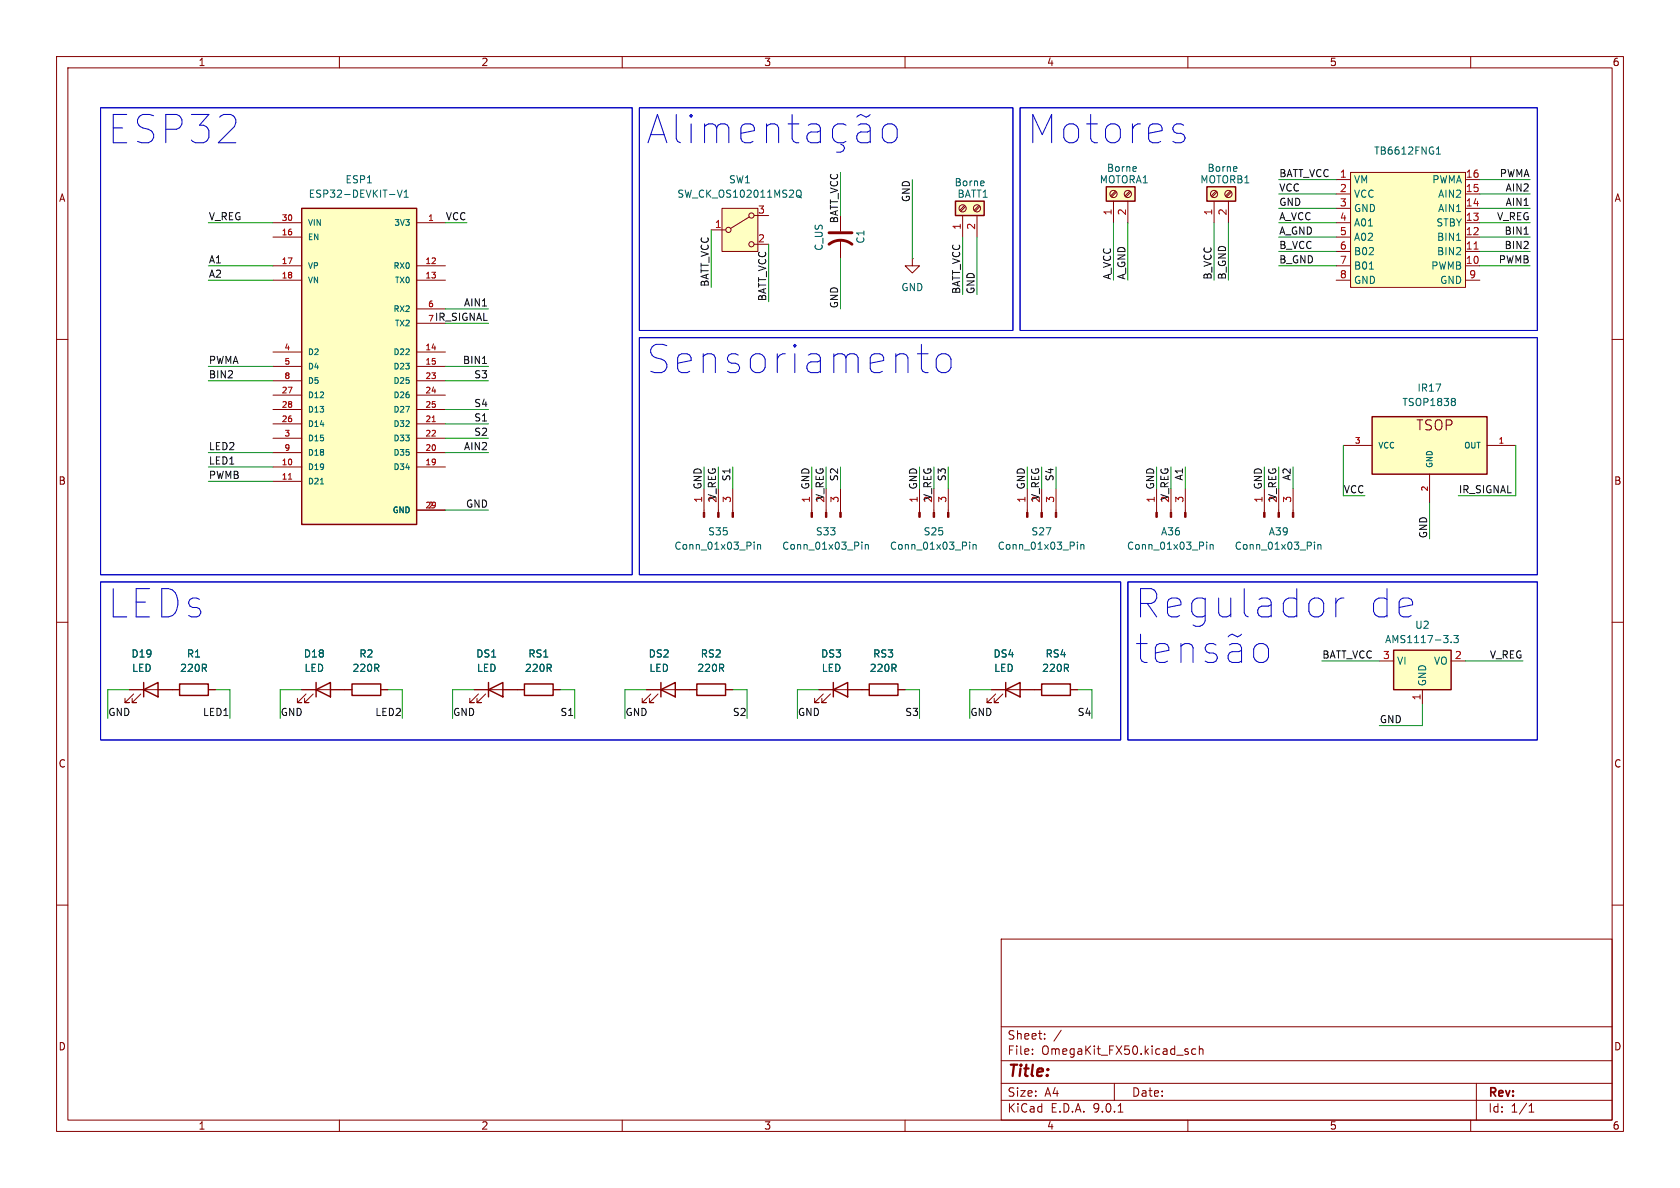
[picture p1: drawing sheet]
<svg xmlns="http://www.w3.org/2000/svg" width="297mm" height="210mm" viewBox="0 0 297 210" stroke-linecap="round" stroke-linejoin="round" font-family="sans-serif">
<g fill="none" stroke="#840000" stroke-width=".18">
<path d="M10 10h277v190h-277zM12 12h273v186h-273zM60 10v2M110 10v2M160 10v2M210 10v2M260 10v2M10 60h2M285 60h2M10 110h2M285 110h2M114.3 121.9h7.6"/>
<path d="M115.1 122.7l-1.6 1.5h.8h-.8v-.8M116.3 122.7l-1.5 1.5h.8h-.8v-.8M144.8 121.9h7.6M145.5 122.7l-1.5 1.5h.8h-.8v-.8M146.8 122.7l-1.5 1.5h.7h-.7v-.8M10 160h2M177 166h108v32h-108zM285 160h2M60 198v2M110 198v2M160 198v2M177 194.5h108"/>
<path d="M177 191.5h108M177 187.5h108M177 181.5h108M182.5 186.3v.1M182.5 185.5v.1M184.7 183.6v.1M184.7 182.8v.1M187.6 182.1l-1.3 2M197 191.5v3M197.7 196.6h.8M209.9 185.9l.2 .2-.2 .3M209.9 185.4l.1 .1"/>
<path d="M210 198v2M211.4 185.5l-.4-.1-.3 .3v.4l.1 .2h.6M212 185.5l.2-.1 .4 .1 .1 .9M212 184.9v1.5M260 198v2M261 191.5v6.5M270.3 196.6h.9M270.3 195.5l.4-.4v1.5"/>
</g>
<path d="M116.8 121.9l2.6-1.2v2.5zM116.8 120.7v2.5M147.3 121.9l2.6-1.2v2.5zM147.3 120.7v2.5" fill="none" stroke="#840000" stroke-width=".25"/>
<path d="M246.4 114.9h10.1v7h-10.1z" fill="#ffffc2"/>
<path d="M246.4 114.9h10.1v7h-10.1zM31.7 120.9h5.1v2h-5.1zM177.8 121.9l2.5-1.2v2.5zM177.8 120.7v2.5" fill="none" stroke="#840000" stroke-width=".25"/>
<path d="M143.5 86.4v4.2M146 86.4v4.2M148.6 86.4v4.2M243.8 116.8h2.6M256.5 116.8h2.6M30.5 121.9h1.2M36.8 121.9h1.3M175.3 121.9h7.6M176 122.7l-1.5 1.5h.8h-.8v-.8M177.3 122.7l-1.5 1.5h.7h-.7v-.8M251.5 121.9v2.6" fill="none" stroke="#840000" stroke-width=".18"/>
<path d="M152.4 95.8v.2M152.4 96.3v.8M153 96.3v.8M153 96.4l.2-.1h.3v.8M256.5 113.5v.1M257 112.3h.8l-.4 .5 .3 .1v.6l-.1 .1-.6-.1" fill="none" stroke="#006464" stroke-width=".18"/>
<g fill="#840000" stroke="#840000" stroke-width=".18">
<path d="M143.4 90.6h.2v.8h-.2z"/>
<path d="M145.9 90.6h.3v.8h-.3z"/>
<path d="M148.5 90.6h.2v.8h-.2z"/>
</g>
<path d="M53.3 36.8h20.4v55.9h-20.4z" fill="#ffffc2"/>
<path d="M53.3 36.8h20.4v55.9h-20.4zM25.4 121.9l2.5-1.2v2.5zM25.4 120.7v2.5M55.9 121.9l2.5-1.2v2.5zM55.9 120.7v2.5M62.2 120.9h5.1v2h-5.1zM86.4 121.9l2.5-1.2v2.5zM86.4 120.7v2.5M92.7 120.9h5.1v2h-5.1zM123.2 120.9h5.1v2h-5.1zM153.7 120.9h5v2h-5zM184.1 120.9h5.1v2h-5.1z" fill="none" stroke="#840000" stroke-width=".25"/>
<g fill="none" stroke="#840000" stroke-width=".18">
<path d="M48.3 39.4h5M73.7 39.4h5M48.3 41.9h5M48.3 47h5M48.3 49.5h5M73.7 47h5M73.7 49.5h5M73.7 54.6h5M73.7 57.2h5M48.3 62.2h5M48.3 64.8h5M48.3 67.3h5"/>
<path d="M48.3 69.9h5M48.3 72.4h5M48.3 74.9h5M48.3 77.5h5M73.7 62.2h5M73.7 64.8h5M73.7 67.3h5M73.7 69.9h5M73.7 72.4h5M73.7 74.9h5M73.7 77.5h5M48.3 80h5"/>
<path d="M48.3 82.6h5M48.3 85.1h5M73.7 80h5M73.7 82.6h5M73.7 90.2h5M204.5 86.4v4.2M207 86.4v4.2M209.5 86.4v4.2M223.5 86.4v4.2M226.1 86.4v4.2M228.6 86.4v4.2M22.9 121.9h7.6"/>
<path d="M23.6 122.7l-1.5 1.5h.8h-.8v-.8M24.9 122.7l-1.5 1.5h.7h-.7v-.8M53.3 121.9h8.9M54.1 122.7l-1.5 1.5h.7h-.7v-.8M55.4 122.7l-1.6 1.5h.8h-.8v-.8M67.3 121.9h1.3M83.8 121.9h8.9M84.6 122.7l-1.5 1.5h.7h-.7v-.8M85.9 122.7l-1.6 1.5h.8h-.8v-.8M97.8 121.9h1.3M121.9 121.9h1.3M128.3 121.9h1.2"/>
<path d="M152.4 121.9h1.3M158.7 121.9h1.3M182.9 121.9h1.2M189.2 121.9h1.3"/>
</g>
<path d="M70.2 33.6l.5 1.3 .4-1.3M71.5 34.9h.7M71.5 34l.3-.4v1.3M56.6 85.6h.6M213.3 95.8v.2M213.3 96.3v.8M213.9 96.4l.2-.1h.3l.1 .8M213.9 96.3v.8M232.4 95.8v.2M232.4 96.3v.8M233 96.3v.8M233 96.4l.2-.1h.3v.8" fill="none" stroke="#006464" stroke-width=".18"/>
<path d="M76.4 74.5h.6M51 84.7h.6" fill="none" stroke="#a90000" stroke-width=".18"/>
<g fill="#840000" stroke="#840000" stroke-width=".18">
<path d="M223.4 90.6h.2v.8h-.2z"/>
<path d="M225.9 90.6h.3v.8h-.3z"/>
<path d="M228.5 90.6h.2v.8h-.2z"/>
<path d="M204.3 90.6h.3v.8h-.3z"/>
<path d="M206.9 90.6h.2v.8h-.2z"/>
<path d="M209.4 90.6h.3v.8h-.3z"/>
</g>
<path d="M213.4 33h5v2.6h-5z" fill="#ffffc2"/>
<path d="M213.4 33h5v2.6h-5z" fill="none" stroke="#840000" stroke-width=".25"/>
<g fill="none" stroke="#840000" stroke-width=".18">
<path d="M214.6 35.6v3.8M215 33.8l-.9 .8M215.1 34l-.8 .8M217.2 35.6v3.8M217.5 33.8l-.8 .8M217.7 34l-.9 .8"/>
<circle cx="214.6" cy="34.3" r=".63"/>
<circle cx="217.2" cy="34.3" r=".63"/>
</g>
<path d="M218.6 29.5l.1 .3-.6 .1" fill="none" stroke="#006464" stroke-width=".18"/>
<path d="M238.8 30.5h20.3v20.3h-20.3z" fill="#ffffc2"/>
<g fill="none" stroke="#840000" stroke-width=".18">
<path d="M236.2 31.8h2.6M236.2 34.3h2.6M236.2 36.8h2.6M236.2 39.4h2.6M238.8 30.5h20.3v20.3h-20.3zM259.1 31.8h2.5M259.1 34.3h2.5M259.1 36.8h2.5M259.1 39.4h2.5M236.2 41.9h2.6M236.2 44.5h2.6M236.2 47h2.6"/>
<path d="M236.2 49.5h2.6M259.1 41.9h2.5M259.1 44.5h2.5M259.1 47h2.5M259.1 49.5h2.5"/>
</g>
<path d="M253.9 27.2h.8M253.9 26.3l.4-.3v1.2M242.1 47.6h.7M257.5 42.5h.7" fill="none" stroke="#006464" stroke-width=".18"/>
<path d="M260.6 44h.7" fill="none" stroke="#a90000" stroke-width=".18"/>
<path d="M195.6 33h5.1v2.6h-5.1z" fill="#ffffc2"/>
<path d="M195.6 33h5.1v2.6h-5.1z" fill="none" stroke="#840000" stroke-width=".25"/>
<g fill="none" stroke="#840000" stroke-width=".18">
<path d="M196.8 35.6v3.8M197.2 33.8l-.9 .8M197.4 34l-.9 .8M199.4 35.6v3.8M199.7 33.8l-.8 .8M199.9 34l-.8 .8M124.5 86.4v4.2M127 86.4v4.2M129.5 86.4v4.2M162.6 86.4v4.2M165.1 86.4v4.2M167.6 86.4v4.2"/>
<path d="M181.6 86.4v4.2M184.1 86.4v4.2M186.7 86.4v4.2"/>
<circle cx="196.8" cy="34.3" r=".63"/>
<circle cx="199.4" cy="34.3" r=".63"/>
</g>
<g fill="none" stroke="#006464" stroke-width=".18">
<path d="M200.8 29.5l.1 .3-.6 .1M133.3 95.8v.2M133.3 96.3v.8M133.9 96.4l.2-.1h.3l.1 .8M133.9 96.3v.8M171.4 95.8v.2M171.4 96.3v.8M172 96.4l.2-.1h.3l.1 .8M172 96.3v.8M190.5 95.8v.2M190.5 96.3v.8M191.1 96.3v.8"/>
<path d="M191.1 96.4l.2-.1h.3v.8"/>
</g>
<g fill="#840000" stroke="#840000" stroke-width=".18">
<path d="M181.5 90.6h.2v.8h-.2z"/>
<path d="M184 90.6h.3v.8h-.3z"/>
<path d="M186.6 90.6h.2v.8h-.2z"/>
<path d="M124.3 90.6h.3v.8h-.3z"/>
<path d="M126.9 90.6h.2v.8h-.2z"/>
<path d="M129.4 90.6h.3v.8h-.3z"/>
<path d="M162.4 90.6h.3v.8h-.3z"/>
<path d="M165 90.6h.2v.8h-.2z"/>
<path d="M167.5 90.6h.3v.8h-.3z"/>
</g>
<path d="M242.6 73.7h20.3v10.1h-20.3z" fill="#ffffc2"/>
<path d="M242.6 73.7h20.3v10.1h-20.3z" fill="none" stroke="#840000" stroke-width=".25"/>
<path d="M161.3 45.7v1.3h1.3l-1.3 1.3-1.3-1.3h1.3M161.3 45.7h.1M237.5 78.7h5.1M262.9 78.7h5.1M252.7 83.8v5.1" fill="none" stroke="#840000" stroke-width=".18"/>
<path d="M257.1 70.4l.2 .3-.2 .3 .2 .2v.3l-.2 .2" fill="none" stroke="#006464" stroke-width=".18"/>
<path d="M168.9 35.6h5.1v2.5h-5.1z" fill="#ffffc2"/>
<path d="M168.9 35.6h5.1v2.5h-5.1z" fill="none" stroke="#840000" stroke-width=".25"/>
<g fill="none" stroke="#840000" stroke-width=".18">
<path d="M170.2 38.1v3.8M170.5 36.3l-.8 .9M170.7 36.5l-.9 .9M172.7 38.1v3.8M173.1 36.3l-.9 .9M173.2 36.5l-.8 .9"/>
<circle cx="170.2" cy="36.8" r=".63"/>
<circle cx="172.7" cy="36.8" r=".63"/>
</g>
<path d="M173.9 32.1l.1 .2-.6 .1" fill="none" stroke="#006464" stroke-width=".18"/>
<path d="M127.6 36.8h6.4v7.7h-6.4z" fill="#ffffc2"/>
<g fill="none" stroke="#840000" stroke-width=".18">
<path d="M127.6 36.8h6.4v7.7h-6.4zM132.5 38.4l-3.3 2M133.3 38.1h2.6M148.6 38.1v2.8M125.7 40.6h2.6M133.3 43.2h2.6M148.6 42.4v3.3M22.9 121.9h2.5M27.9 121.9h3.8M36.8 121.9h1.3M53.3 121.9h2.6M58.4 121.9h3.8"/>
<path d="M67.3 121.9h1.3M83.8 121.9h2.6M88.9 121.9h3.8M97.8 121.9h1.3M114.3 121.9h2.5M119.4 121.9h3.8M128.3 121.9h1.2M144.8 121.9h2.5M149.9 121.9h3.8M158.7 121.9h1.3M175.3 121.9h2.5M180.3 121.9h3.8"/>
<path d="M189.2 121.9h1.3"/>
<circle cx="132.8" cy="38.1" r=".46"/>
<circle cx="128.8" cy="40.6" r=".46"/>
<circle cx="132.8" cy="43.2" r=".46"/>
</g>
<path d="M140.8 33.8l.3-.2a.43 .43 0 0 1 .5 .4v.4a.43 .43 0 0 1-.3 .5 .43 .43 0 0 1-.5-.2M141 34.6l.7 .4" fill="none" stroke="#006464" stroke-width=".18"/>
<path d="M146.6 43.2a3.3 3.3 0 0 1 4 0M146.6 41.1h4" fill="none" stroke="#840000" stroke-width=".51"/>
<path d="M269.4 41.4h.8M85.3 64.3h.7" fill="none" stroke="#0f0f0f" stroke-width=".18"/>
<g fill="none" stroke="#009600" stroke-width=".18">
<path d="M36.8 39.4h11.5M78.7 39.4h3.8M148.6 30.5v7.6M161.3 31.8v13.9M196.8 39.4v10.1M199.4 39.4v10.1M214.6 39.4v10.1M217.2 39.4v10.1M226.1 36.8h10.1M226.1 31.8h10.1M226.1 34.3h10.1M226.1 39.4h10.1"/>
<path d="M261.6 36.8h8.9M261.6 31.8h8.9M261.6 34.3h8.9M261.6 39.4h8.9M36.8 47h11.5M36.8 49.5h11.5M78.7 57.2h7.7M78.7 54.6h7.7M125.7 40.6v10.2M135.9 43.2v10.1M148.6 45.7v8.9M170.2 41.9v10.2"/>
<path d="M172.7 41.9v10.2M226.1 41.9h10.1M226.1 44.5h10.1M226.1 47h10.1M261.6 41.9h8.9M261.6 44.5h8.9M261.6 47h8.9M36.8 67.3h11.5M36.8 64.8h11.5M78.7 74.9h7.7M78.7 72.4h7.7M78.7 67.3h7.7"/>
<path d="M78.7 64.8h7.7M78.7 77.5h7.7M237.5 78.7v8.9h3.8M268 78.7v8.9h-10.2M36.8 82.6h11.5M36.8 85.1h11.5M36.8 80h11.5M78.7 80h7.7M78.7 90.2h7.7M124.5 82.6v3.8M127 82.6v3.8M129.5 82.6v3.8"/>
<path d="M143.5 82.6v3.8M146 82.6v3.8M148.6 82.6v3.8M162.6 82.6v3.8M165.1 82.6v3.8M167.6 82.6v3.8M181.6 82.6v3.8M184.1 82.6v3.8M186.7 82.6v3.8M204.5 82.6v3.8M207 82.6v3.8M209.5 82.6v3.8"/>
<path d="M223.5 82.6v3.8M226.1 82.6v3.8M228.6 82.6v3.8M252.7 88.9v6.4M233.7 116.8h10.1M259.1 116.8h10.1M22.9 121.9h-3.9v5.1M38.1 121.9h2.5v5.1M53.3 121.9h-3.8v5.1M68.6 121.9h2.5v5.1M83.8 121.9h-3.8v5.1M99.1 121.9h2.5v5.1"/>
<path d="M114.3 121.9h-3.8v5.1M129.5 121.9h2.6v5.1M144.8 121.9h-3.8v5.1M160 121.9h2.6v5.1M175.3 121.9h-3.9v5.1M190.5 121.9h2.5v5.1M251.5 124.5v3.8h-7.7"/>
</g>
<g fill="none" stroke="#0000c2" stroke-width=".18">
<path d="M17.8 19.1h94v82.5h-94zM113 19.1h66.1v39.3h-66.1zM180.3 19.1h91.5v39.3h-91.5zM114.6 25.2l1.6-5 1.7 5M115 23.8h2.4M119.6 20.2v4.3l.2 .5 .5 .2M122.2 20.2v.5M122.2 21.9v3.3M122.2 20.2l-.3 .3 .3 .2M122.2 20.2l.2 .3-.2 .2M124.6 21.9v3.3M124.6 22.4a1.24 1.24 0 0 1 2.1 .2"/>
<path d="M126.7 22.6l.2-.5 .5-.2h.7l.5 .2 .2 .5v2.6M126.7 22.6v2.6M131 23.6l2.4-.5v-.5l-.3-.5-.4-.2h-1l-.5 .2-.2 .5v1.9l.2 .5 .5 .2h1l.4-.2M135.5 22.4a1.24 1.24 0 0 1 2.2 .2v2.6M135.5 21.9v3.3M139.3 21.9h1.9M140 20.2v4.3l.3 .5 .4 .2h.5M142.9 22.1l.5-.2h.9l.5 .2 .2 .5v2.6M145 23.1l-.4 .2h-1.2a.98 .98 0 0 0-.8 1 .98 .98 0 0 0 .8 .9h1.2l.4-.2M148.6 25.5l.5 .2 .2 .5-.2 .5-.5 .2h-.7M149.6 22.1l-.5-.2h-1l-.4 .2-.5 .8v1.4l.5 .7 .4 .2h1l.5-.2M151.7 22.1l.5-.2h.9l.5 .2 .2 .5v2.6"/>
<path d="M153.8 23.1l-.4 .2h-1.2a.98 .98 0 0 0-.8 1 .98 .98 0 0 0 .8 .9h1.2l.4-.2M153.8 20.2l-.7 .5-.9-.5-.7 .5M156.2 22.4a1.36 1.36 0 0 1 1.4-.5 1.36 1.36 0 0 1 1 1v1.4a1.36 1.36 0 0 1-1.3 1 1.36 1.36 0 0 1-1.3-1v-1.4zM208.1 21.9h.7l.4 .2M208.1 23.6h.7l.4 .2 .3 .7-.3 .5-.4 .2h-1M113 59.7h158.8v41.9h-158.8zM162.2 62.5h1.9M162.9 65.2l.2 .4 .5 .3h.5M165.7 63a1.36 1.36 0 0 1 1.4-.5 1.36 1.36 0 0 1 1 1v1.4a1.36 1.36 0 0 1-1.3 1 1.36 1.36 0 0 1-1.3-1v-1.4zM17.8 102.9h180.3v27.9h-180.3zM199.4 102.9h72.4v27.9h-72.4zM200.9 113.8h1.9"/>
<path d="M201.6 112.1v4.3l.3 .5 .4 .2h.5M204.3 115.4l2.3-.4v-.5l-.2-.5-.5-.2h-.9l-.5 .2-.2 .5v1.9l.2 .5 .5 .2h.9l.5-.2M208.8 114.2a1.24 1.24 0 0 1 2.1 .3v2.6M208.8 113.8v3.3M215 114l-.5-.2h-.7l-.5 .2-.2 .5 .2 .7 .5 .2h.7l.5 .3 .2 .4-.2 .8-.5 .2h-1l-.4-.2M217.3 114l.5-.2h1l.5 .2 .2 .5v2.6M219.5 115l-.5 .2h-1.2a.98 .98 0 0 0-.7 .9 .98 .98 0 0 0 .7 1h1.2l.5-.2M222.1 114a1.36 1.36 0 0 1 2.2 .7v1.4a1.36 1.36 0 0 1-1.4 1.1 1.36 1.36 0 0 1-1.3-1.1v-1.4zM236.2 105.7v3.4M237.6 105.7a1.28 1.28 0 0 0-1.4 1"/>
</g>
<g font-size="7" fill="#0000c2">
<text x="18.7" y="25.5">ESP32</text>
<text x="181.3" y="25.5">Motores</text>
<text x="114" y="66.1">Sensoriamento</text>
<text x="18.7" y="109.3">LEDs</text>
<text x="200.3" y="109.3">Regulador</text>
<text x="241.2" y="109.3">de</text>
</g>
<text font-size="2.8" fill="#840000" x="178" y="190.9">Title:</text>
<text font-size="2.5" fill="#840000" x="250.3" y="76.3">TSOP</text>
<g font-size="2.1" fill="#840000">
<text x="178" y="184">Sheet:</text>
<text x="178" y="186.7">File:</text>
<text x="184.1" y="186.7">OmegaKit_FX50.kicad_sch</text>
<text x="178" y="196.9">KiCad</text>
<text x="178" y="194.1">Size:</text>
<text x="184.7" y="194.1">A4</text>
<text x="185.7" y="196.9">E.D.A.</text>
<text x="193.3" y="196.9">9.0.1</text>
<text x="200" y="194.1">Date:</text>
<text x="263" y="194.3">Rev:</text>
<text x="263" y="196.9">Id:</text>
<text x="267.1" y="196.9">1/1</text>
</g>
<g font-size="1.8" fill="#840000">
<text x="35" y="11.9">1</text>
<text x="85" y="11.9">2</text>
<text x="135" y="11.9">3</text>
<text x="185" y="11.9">4</text>
<text x="235" y="11.9">5</text>
<text x="285" y="11.9">6</text>
<text x="10.3" y="35.9">A</text>
<text x="285.3" y="35.9">A</text>
<text x="10.3" y="85.9">B</text>
<text x="285.3" y="85.9">B</text>
<text x="10.3" y="135.9">C</text>
<text x="285.3" y="135.9">C</text>
<text x="10.3" y="185.9">D</text>
<text x="285.3" y="185.9">D</text>
<text x="35" y="199.9">1</text>
<text x="85" y="199.9">2</text>
<text x="135" y="199.9">3</text>
<text x="185" y="199.9">4</text>
<text x="235" y="199.9">5</text>
<text x="285" y="199.9">6</text>
</g>
<g font-size="1.8" fill="#006464">
<text x="242.8" y="27.5">TB6612FNG1</text>
<text x="54.5" y="35.2">ESP32-DEVKIT-V1</text>
<text x="61" y="32.6">ESP1</text>
<text x="119.6" y="35.2">SW_CK_OS102011MS2Q</text>
<text x="128.8" y="32.6">SW1</text>
<text x="168.7" y="33.1">Borne</text>
<text x="169.2" y="35.2">BATT1</text>
<text x="194.3" y="32.6">MOTORA1</text>
<text x="195.6" y="30.6">Borne</text>
<text x="212.1" y="32.6">MOTORB1</text>
<text x="213.4" y="30.6">Borne</text>
<text x="239.3" y="32.6">VM</text>
<text x="239.3" y="35.2">VCC</text>
<text x="253.1" y="32.6">PWMA</text>
<text x="254.1" y="35.2">AIN2</text>
<text x="239.3" y="37.7">GND</text>
<text x="239.3" y="40.2">A01</text>
<text x="253.8" y="40.2">STBY</text>
<text x="254.1" y="37.7">AIN1</text>
<text x="145.6" y="44.4" transform="rotate(-90 145.6 44.4)">C_US</text>
<text x="153" y="43.2" transform="rotate(-90 153 43.2)">C1</text>
<text x="239.3" y="42.8">A02</text>
<text x="239.3" y="45.3">B02</text>
<text x="239.3" y="47.9">B01</text>
<text x="252.9" y="47.9">PWMB</text>
<text x="254" y="42.8">BIN1</text>
<text x="254" y="45.3">BIN2</text>
<text x="159.3" y="51.7">GND</text>
<text x="239.3" y="50.4">GND</text>
<text x="254.5" y="50.4">GND</text>
<text x="247.8" y="72">TSOP1838</text>
<text x="250.5" y="69.4">IR17</text>
<text x="125.1" y="94.8">S35</text>
<text x="144.1" y="94.8">S33</text>
<text x="163.2" y="94.8">S25</text>
<text x="182.2" y="94.8">S27</text>
<text x="205.2" y="94.8">A36</text>
<text x="224.2" y="94.8">A39</text>
<text x="119.1" y="97.4">Conn_01x03_Pin</text>
<text x="138.2" y="97.4">Conn_01x03_Pin</text>
<text x="157.2" y="97.4">Conn_01x03_Pin</text>
<text x="176.3" y="97.4">Conn_01x03_Pin</text>
<text x="199.1" y="97.4">Conn_01x03_Pin</text>
<text x="218.2" y="97.4">Conn_01x03_Pin</text>
<text x="244.8" y="113.9">AMS1117-3.3</text>
<text x="250.1" y="111.4">U2</text>
<text x="23.1" y="116.4">D19</text>
<text x="23.3" y="119">LED</text>
<text x="31.7" y="119">220R</text>
<text x="32.9" y="116.4">R1</text>
<text x="53.6" y="116.4">D18</text>
<text x="53.7" y="119">LED</text>
<text x="62.2" y="119">220R</text>
<text x="63.4" y="116.4">R2</text>
<text x="84.1" y="116.4">DS1</text>
<text x="84.2" y="119">LED</text>
<text x="92.7" y="119">220R</text>
<text x="93.3" y="116.4">RS1</text>
<text x="114.6" y="116.4">DS2</text>
<text x="114.7" y="119">LED</text>
<text x="123.2" y="119">220R</text>
<text x="123.8" y="116.4">RS2</text>
<text x="145.1" y="116.4">DS3</text>
<text x="145.2" y="119">LED</text>
<text x="153.7" y="119">220R</text>
<text x="154.3" y="116.4">RS3</text>
<text x="175.5" y="116.4">DS4</text>
<text x="175.7" y="119">LED</text>
<text x="184.1" y="119">220R</text>
<text x="184.7" y="116.4">RS4</text>
<text x="246.9" y="117.7">VI</text>
<text x="253.4" y="117.7">VO</text>
<text x="252.3" y="121.4" transform="rotate(-90 252.3 121.4)">GND</text>
</g>
<g font-size="1.8" fill="#0f0f0f">
<text x="160.9" y="35.8" transform="rotate(-90 160.9 35.8)">GND</text>
<text x="226.1" y="31.4">BATT_VCC</text>
<text x="226.1" y="33.9">VCC</text>
<text x="265" y="31.4">PWMA</text>
<text x="266.1" y="33.9">AIN2</text>
<text x="36.8" y="39">V_REG</text>
<text x="78.7" y="39">VCC</text>
<text x="148.2" y="39.6" transform="rotate(-90 148.2 39.6)">BATT_VCC</text>
<text x="226.1" y="39">A_VCC</text>
<text x="226.1" y="36.5">GND</text>
<text x="226.1" y="41.6">A_GND</text>
<text x="264.6" y="39">V_REG</text>
<text x="265.9" y="41.6">BIN1</text>
<text x="266.1" y="36.5">AIN1</text>
<text x="36.8" y="46.6">A1</text>
<text x="226.1" y="44.1">B_VCC</text>
<text x="226.1" y="46.6">B_GND</text>
<text x="264.9" y="46.6">PWMB</text>
<text x="265.9" y="44.1">BIN2</text>
<text x="36.8" y="49.2">A2</text>
<text x="125.4" y="50.8" transform="rotate(-90 125.4 50.8)">BATT_VCC</text>
<text x="135.5" y="53.3" transform="rotate(-90 135.5 53.3)">BATT_VCC</text>
<text x="169.8" y="52.1" transform="rotate(-90 169.8 52.1)">BATT_VCC</text>
<text x="172.4" y="52.1" transform="rotate(-90 172.4 52.1)">GND</text>
<text x="196.5" y="49.5" transform="rotate(-90 196.5 49.5)">A_VCC</text>
<text x="199" y="49.5" transform="rotate(-90 199 49.5)">A_GND</text>
<text x="214.3" y="49.5" transform="rotate(-90 214.3 49.5)">B_VCC</text>
<text x="216.8" y="49.5" transform="rotate(-90 216.8 49.5)">B_GND</text>
<text x="76.8" y="56.8">IR_SIGNAL</text>
<text x="81.9" y="54.3">AIN1</text>
<text x="148.2" y="54.6" transform="rotate(-90 148.2 54.6)">GND</text>
<text x="36.8" y="64.4">PWMA</text>
<text x="81.7" y="64.4">BIN1</text>
<text x="36.8" y="67">BIN2</text>
<text x="83.7" y="67">S3</text>
<text x="83.7" y="77.1">S2</text>
<text x="83.7" y="74.6">S1</text>
<text x="83.7" y="72">S4</text>
<text x="36.8" y="79.7">LED2</text>
<text x="36.8" y="82.2">LED1</text>
<text x="81.9" y="79.7">AIN2</text>
<text x="36.8" y="84.7">PWMB</text>
<text x="82.3" y="89.8">GND</text>
<text x="124.1" y="86.6" transform="rotate(-90 124.1 86.6)">GND</text>
<text x="126.7" y="89" transform="rotate(-90 126.7 89)">2V_REG</text>
<text x="129.2" y="85.2" transform="rotate(-90 129.2 85.2)">S1</text>
<text x="143.2" y="86.6" transform="rotate(-90 143.2 86.6)">GND</text>
<text x="145.8" y="89" transform="rotate(-90 145.8 89)">2V_REG</text>
<text x="148.2" y="85.2" transform="rotate(-90 148.2 85.2)">S2</text>
<text x="162.2" y="86.6" transform="rotate(-90 162.2 86.6)">GND</text>
<text x="164.8" y="89" transform="rotate(-90 164.8 89)">2V_REG</text>
<text x="167.3" y="85.2" transform="rotate(-90 167.3 85.2)">S3</text>
<text x="181.3" y="86.6" transform="rotate(-90 181.3 86.6)">GND</text>
<text x="183.9" y="89" transform="rotate(-90 183.9 89)">2V_REG</text>
<text x="186.3" y="85.2" transform="rotate(-90 186.3 85.2)">S4</text>
<text x="204.1" y="86.6" transform="rotate(-90 204.1 86.6)">GND</text>
<text x="206.8" y="89" transform="rotate(-90 206.8 89)">2V_REG</text>
<text x="209.2" y="85.1" transform="rotate(-90 209.2 85.1)">A1</text>
<text x="223.2" y="86.6" transform="rotate(-90 223.2 86.6)">GND</text>
<text x="225.8" y="89" transform="rotate(-90 225.8 89)">2V_REG</text>
<text x="228.3" y="85.1" transform="rotate(-90 228.3 85.1)">A2</text>
<text x="237.5" y="87.3">VCC</text>
<text x="257.8" y="87.3">IR_SIGNAL</text>
<text x="252.4" y="95.3" transform="rotate(-90 252.4 95.3)">GND</text>
<text x="233.7" y="116.5">BATT_VCC</text>
<text x="263.3" y="116.5">V_REG</text>
<text x="19" y="126.7">GND</text>
<text x="35.8" y="126.7">LED1</text>
<text x="49.5" y="126.7">GND</text>
<text x="66.3" y="126.7">LED2</text>
<text x="80" y="126.7">GND</text>
<text x="99" y="126.7">S1</text>
<text x="110.5" y="126.7">GND</text>
<text x="129.5" y="126.7">S2</text>
<text x="141" y="126.7">GND</text>
<text x="159.9" y="126.7">S3</text>
<text x="171.4" y="126.7">GND</text>
<text x="190.4" y="126.7">S4</text>
<text x="243.8" y="127.9">GND</text>
</g>
<g font-size="1.8" fill="#a90000">
<text x="236.8" y="31.5">1</text>
<text x="236.8" y="34">2</text>
<text x="259" y="31.5">16</text>
<text x="259" y="34">15</text>
<text x="126.3" y="40.4">1</text>
<text x="133.9" y="37.8">3</text>
<text x="169.9" y="40.7" transform="rotate(-90 169.9 40.7)">1</text>
<text x="172.5" y="40.7" transform="rotate(-90 172.5 40.7)">2</text>
<text x="196.6" y="38.2" transform="rotate(-90 196.6 38.2)">1</text>
<text x="199.1" y="38.2" transform="rotate(-90 199.1 38.2)">2</text>
<text x="214.4" y="38.2" transform="rotate(-90 214.4 38.2)">1</text>
<text x="216.9" y="38.2" transform="rotate(-90 216.9 38.2)">2</text>
<text x="236.8" y="36.6">3</text>
<text x="236.8" y="39.1">4</text>
<text x="236.8" y="41.7">5</text>
<text x="259" y="36.6">14</text>
<text x="259" y="39.1">13</text>
<text x="259" y="41.7">12</text>
<text x="133.9" y="42.9">2</text>
<text x="236.8" y="44.2">6</text>
<text x="236.8" y="46.7">7</text>
<text x="259" y="44.2">11</text>
<text x="259" y="46.7">10</text>
<text x="236.8" y="49.3">8</text>
<text x="259.6" y="49.3">9</text>
<text x="124.2" y="89" transform="rotate(-90 124.2 89)">1</text>
<text x="129.3" y="89" transform="rotate(-90 129.3 89)">3</text>
<text x="143.3" y="89" transform="rotate(-90 143.3 89)">1</text>
<text x="148.3" y="89" transform="rotate(-90 148.3 89)">3</text>
<text x="162.3" y="89" transform="rotate(-90 162.3 89)">1</text>
<text x="167.4" y="89" transform="rotate(-90 167.4 89)">3</text>
<text x="181.4" y="89" transform="rotate(-90 181.4 89)">1</text>
<text x="186.4" y="89" transform="rotate(-90 186.4 89)">3</text>
<text x="204.2" y="89" transform="rotate(-90 204.2 89)">1</text>
<text x="209.3" y="89" transform="rotate(-90 209.3 89)">3</text>
<text x="223.3" y="89" transform="rotate(-90 223.3 89)">1</text>
<text x="228.3" y="89" transform="rotate(-90 228.3 89)">3</text>
<text x="244.4" y="116.6">3</text>
<text x="257.1" y="116.6">2</text>
<text x="251.2" y="123.9" transform="rotate(-90 251.2 123.9)">1</text>
</g>
<g font-size="1.4" fill="#a90000">
<text x="49.7" y="39.1">30</text>
<text x="49.7" y="41.7">16</text>
<text x="75.6" y="39.1">1</text>
<text x="49.7" y="46.7">17</text>
<text x="75.1" y="46.7">12</text>
<text x="49.7" y="49.3">18</text>
<text x="75.1" y="49.3">13</text>
<text x="75.6" y="54.4">6</text>
<text x="75.6" y="56.9">7</text>
<text x="50.2" y="62">4</text>
<text x="50.2" y="64.5">5</text>
<text x="75.1" y="62">14</text>
<text x="75.1" y="64.5">15</text>
<text x="49.7" y="69.6">27</text>
<text x="50.2" y="67.1">8</text>
<text x="75.1" y="67.1">23</text>
<text x="75.1" y="69.6">24</text>
<text x="49.7" y="72.1">28</text>
<text x="49.7" y="74.7">26</text>
<text x="50.2" y="77.2">3</text>
<text x="75.1" y="72.1">25</text>
<text x="75.1" y="74.7">21</text>
<text x="75.1" y="77.2">22</text>
<text x="49.7" y="82.3">10</text>
<text x="50.2" y="79.8">9</text>
<text x="75.1" y="79.8">20</text>
<text x="75.1" y="82.3">19</text>
<text x="239.4" y="78.5">3</text>
<text x="264.8" y="78.5">1</text>
<text x="49.7" y="84.8">11</text>
<text x="75.1" y="89.9">29</text>
<text x="75.6" y="89.9">2</text>
<text x="252.5" y="87" transform="rotate(-90 252.5 87)">2</text>
</g>
<g font-size="1.4" fill="#006464">
<text x="54.4" y="40.1">VIN</text>
<text x="69.6" y="40.1">3V3</text>
<text x="54.4" y="42.6">EN</text>
<text x="54.4" y="47.7">VP</text>
<text x="69.4" y="47.7">RX0</text>
<text x="54.4" y="50.3">VN</text>
<text x="69.7" y="50.3">TX0</text>
<text x="69.4" y="55.3">RX2</text>
<text x="69.7" y="57.9">TX2</text>
<text x="54.4" y="63">D2</text>
<text x="54.4" y="65.5">D4</text>
<text x="69.4" y="63">D22</text>
<text x="69.4" y="65.5">D23</text>
<text x="54.4" y="68">D5</text>
<text x="54.4" y="70.6">D12</text>
<text x="69.4" y="68">D25</text>
<text x="69.4" y="70.6">D26</text>
<text x="54.4" y="73.1">D13</text>
<text x="54.4" y="75.7">D14</text>
<text x="69.4" y="73.1">D27</text>
<text x="69.4" y="75.7">D32</text>
<text x="54.4" y="78.2">D15</text>
<text x="54.4" y="80.7">D18</text>
<text x="54.4" y="83.3">D19</text>
<text x="69.4" y="78.2">D33</text>
<text x="69.4" y="80.7">D35</text>
<text x="69.4" y="83.3">D34</text>
<text x="243.6" y="79.5">VCC</text>
<text x="253.5" y="82.8" transform="rotate(-90 253.5 82.8)">GND</text>
<text x="258.7" y="79.5">OUT</text>
<text x="54.4" y="85.8">D21</text>
<text x="69.3" y="90.9">GND</text>
</g>
</svg>
